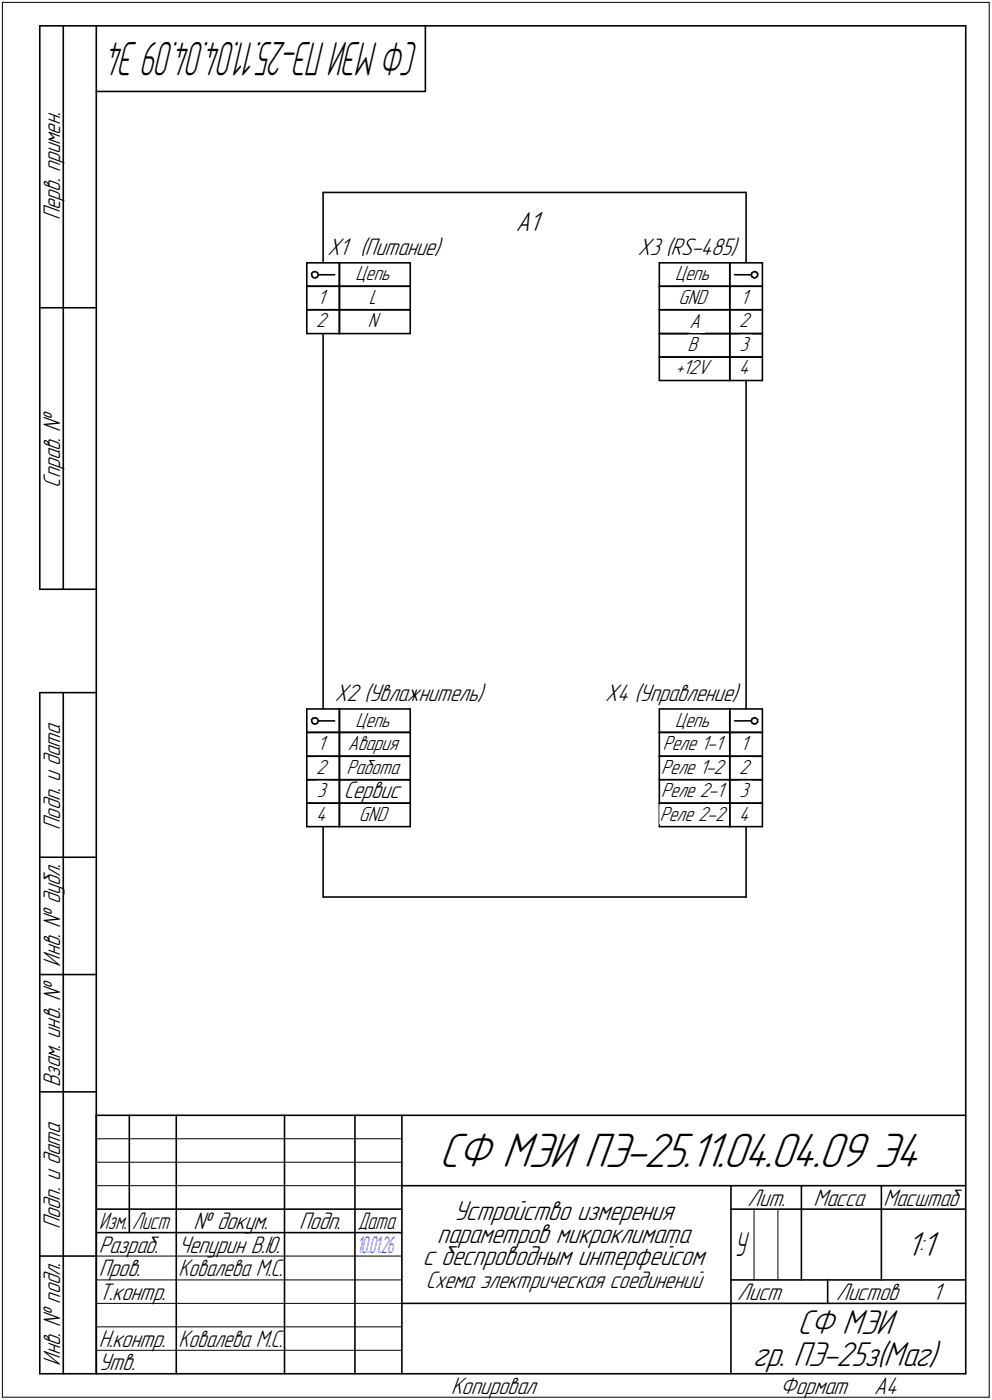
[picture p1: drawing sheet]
<svg xmlns="http://www.w3.org/2000/svg" width="211mm" height="298mm" viewBox="0 0 211 298" stroke-linecap="round" stroke-linejoin="round" font-family="sans-serif">
<g fill="none" stroke="#000" stroke-width=".34">
<path d="M8.5 5.5h12zM8.5 5.5v120zM13.5 5.5v120zM20.5 5.5v287zM20.5 5.5h185zM20.5 19.5h70zM90.5 5.5v14zM205.5 5.5v287zM65.3 56v5zM65.3 56h6.9zM66.3 58.3l.1 .5zM66.4 58.8l.2 .3z"/>
<path d="M66.6 57.9l-.3 .4zM66.6 59.1l.5 .1zM66.6 57.9l.5-.1zM67.1 57.8l.5 .3zM67.1 59.2l.5-.3zM67.6 58.1l.1 .4zM67.7 58.5l-.1 .4zM67.7 58.5h3.5zM68.7 41h90zM68.7 41v15zM72.2 56h15.1zM72.2 56v5z"/>
<path d="M87.3 56v5zM140.3 56v5zM140.3 56h15zM155.3 56v5zM155.3 56h6.9zM156.3 58.5h3.6zM158.7 41v15zM159.9 58.5l.1 .4zM160 58.1l.4-.3zM160 58.9l.4 .3zM160 58.1l-.1 .4zM160.4 57.8l.5 .1z"/>
<path d="M160.4 59.2l.5-.1zM160.9 57.9l.3 .4zM161.2 58.3v.5zM161.2 58.8l-.3 .3zM162.2 56v5zM8.5 65.5h12zM65.3 61h6.9zM65.3 66h6.9zM65.3 61v5zM65.3 71h6.9zM65.3 66v5zM68.7 71v80z"/>
<path d="M72.2 61h15.1zM72.2 66h15.1zM72.2 61v5zM72.2 66v5zM72.2 71h15.1zM87.3 61v5zM87.3 66v5zM140.3 61v5zM140.3 61h15zM140.3 66v5zM140.3 66h15zM140.3 71v5z"/>
<path d="M140.3 71h15zM140.3 76v5zM140.3 76h15zM155.3 61h6.9zM155.3 66h6.9zM155.3 71h6.9zM155.3 76h6.9zM155.3 61v5zM155.3 66v5zM155.3 71v5zM155.3 76v5zM162.2 61v5z"/>
<path d="M162.2 66v5zM162.2 71v5zM162.2 76v5zM140.3 81h15zM155.3 81h6.9zM158.7 81v70zM8.5 125.5h12zM8.5 147.5h12zM8.5 147.5v145zM13.5 147.5v145zM65.3 156v5zM65.3 156h6.9z"/>
<path d="M65.3 151v5zM65.3 151h6.9zM66.3 153.2l.1 .6zM66.4 153.8l.2 .3zM66.6 152.9l-.3 .3zM66.6 154.1l.5 .1zM66.6 152.9l.5-.1zM67.1 152.8l.5 .3zM67.1 154.2l.5-.3zM67.6 153.1l.1 .4zM67.7 153.5l-.1 .4zM67.7 153.5h3.5z"/>
<path d="M72.2 156h15.1zM72.2 151h15.1zM72.2 156v5zM72.2 151v5zM87.3 156v5zM87.3 151v5zM140.3 151v5zM140.3 151h15zM140.3 156v5zM140.3 156h15zM155.3 156h6.9zM155.3 151v5z"/>
<path d="M155.3 151h6.9zM155.3 156v5zM156.3 153.5h3.6zM159.9 153.5l.1 .4zM160 153.1l.4-.3zM160 153.9l.4 .3zM160 153.1l-.1 .4zM160.4 152.8l.5 .1zM160.4 154.2l.5-.1zM160.9 152.9l.3 .3zM161.2 153.2v.6zM161.2 153.8l-.3 .3z"/>
<path d="M162.2 151v5zM162.2 156v5zM65.3 171h6.9zM65.3 166v5zM65.3 176h6.9zM65.3 171v5zM65.3 161h6.9zM65.3 166h6.9zM65.3 161v5zM68.7 176v15zM72.2 166h15.1zM72.2 171h15.1z"/>
<path d="M72.2 161h15.1zM72.2 166v5zM72.2 171v5zM72.2 176h15.1zM72.2 161v5zM87.3 166v5zM87.3 171v5zM87.3 161v5zM140.3 161v5zM140.3 161h15zM140.3 166v5zM140.3 166h15z"/>
<path d="M140.3 171v5zM140.3 171h15zM140.3 176h15zM155.3 161h6.9zM155.3 166h6.9zM155.3 171h6.9zM155.3 176h6.9zM155.3 161v5zM155.3 166v5zM155.3 171v5zM158.7 176v15zM162.2 161v5z"/>
<path d="M162.2 166v5zM162.2 171v5zM8.5 182.5h12zM68.7 191h90zM8.5 207.5h12zM8.5 232.5h12zM20.5 237.5h185zM20.5 237.5v55zM27.5 237.5v25zM37.5 237.5v55zM60.5 237.5v55zM75.5 237.5v55z"/>
<path d="M85.5 237.5v55zM20.5 257.5h65zM85.5 252.5h120zM155.5 252.5v40zM155.5 257.5h15zM170.5 252.5v20zM170.5 257.5h35zM187.5 252.5v20zM8.5 267.5h12zM20.5 262.5h65zM85.5 277.5h70zM155.5 277.5h50z"/>
<path d="M155.5 272.5h50zM176.1 272.5v5zM8.5 292.5h12zM20.5 292.5h185z"/>
</g>
<g fill="#fff" stroke="#fff" stroke-width=".21">
<path d="M109.7 44.7h6zM109.7 44.8h6zM109.7 44.9h6zM109.7 45h6zM109.7 45h6zM109.7 45.1h6zM109.7 45.2h6zM109.7 45.3h6zM109.7 45.4h6zM109.7 45.5h6zM109.7 45.6h6zM109.7 45.6h6zM109.7 45.7h6zM109.7 45.8h6zM109.7 45.9h6zM109.7 46h6zM109.7 46.1h6zM109.7 46.1h6zM109.7 46.2h6zM109.7 46.3h6zM109.7 46.4h6zM109.7 46.5h6zM109.7 46.6h6zM109.7 46.7h6zM109.7 46.7h6zM109.7 46.8h6zM109.7 46.9h6zM109.7 47h6zM109.7 47.1h6zM109.7 47.2h6zM109.7 47.2h6zM109.7 47.3h6zM109.7 47.4h6zM109.7 47.5h6zM109.7 47.6h6zM109.7 47.7h6zM109.7 47.8h6zM109.7 47.8h6zM109.7 47.9h6zM109.7 48h6zM109.7 48.1h6zM109.7 48.2h6zM109.7 48.3h6zM109.7 48.3h6zM109.7 48.4h6zM109.7 48.5h6zM109.7 48.6h6zM109.7 48.7h6zM109.7 48.8h6zM109.7 48.9h6zM109.7 48.9h6zM109.7 49h6zM109.7 49.1h6zM109.7 49.2h6zM109.7 49.3h6zM109.7 49.4h6zM109.7 49.4h6zM109.7 49.5h6zM109.7 49.6h6zM109.7 49.7h6zM109.7 49.8h6zM109.7 49.9h6zM109.7 50h6zM109.7 50h6zM109.7 50.1h6zM109.7 50.2h6zM109.7 50.3h6z"/>
<path d="M69.7 50.5h25zM69.7 50.5h25zM69.7 50.6h25zM69.7 50.7h25zM69.7 50.8h25zM69.7 50.9h25zM69.7 51h25zM69.7 51.1h25zM69.7 51.1h25zM69.7 51.2h25zM69.7 51.3h25zM69.7 51.4h25zM69.7 51.5h25zM69.7 51.6h25zM69.7 51.6h25zM69.7 51.7h25zM69.7 51.8h25zM69.7 51.9h25zM69.7 52h25zM69.7 52.1h25zM69.7 52.2h25zM69.7 52.2h25zM69.7 52.3h25zM69.7 52.4h25zM69.7 52.5h25zM69.7 52.6h25zM69.7 52.7h25zM69.7 52.7h25zM69.7 52.8h25zM69.7 52.9h25zM69.7 53h25zM69.7 53.1h25zM69.7 53.2h25zM69.7 53.3h25zM69.7 53.3h25zM69.7 53.4h25zM69.7 53.5h25zM69.7 53.6h25zM69.7 53.7h25zM69.7 53.8h25zM69.7 53.8h25zM69.7 53.9h25zM69.7 54h25zM69.7 54.1h25zM69.7 54.2h25zM69.7 54.3h25zM69.7 54.4h25zM69.7 54.4h25zM69.7 54.5h25zM69.7 54.6h25zM69.7 54.7h25zM69.7 54.8h25zM69.7 54.9h25zM69.7 54.9h25zM69.7 55h25zM69.7 55.1h25zM69.7 55.2h25zM69.7 55.3h25zM69.7 55.4h25z"/>
<path d="M75.6 56.4h8.3zM75.6 56.5h8.3zM75.6 56.6h8.3zM75.6 56.6h8.3zM75.6 56.7h8.3zM75.6 56.8h8.3zM75.6 56.9h8.3zM75.6 57h8.3zM75.6 57.1h8.3zM75.6 57.2h8.3zM75.6 57.2h8.3zM75.6 57.3h8.3zM75.6 57.4h8.3zM75.6 57.5h8.3zM75.6 57.6h8.3zM75.6 57.7h8.3zM75.6 57.7h8.3zM75.6 57.8h8.3zM75.6 57.9h8.3zM75.6 58h8.3zM75.6 58.1h8.3zM75.6 58.2h8.3zM75.6 58.3h8.3zM75.6 58.3h8.3zM75.6 58.4h8.3zM75.6 58.5h8.3zM75.6 58.6h8.3zM75.6 58.7h8.3zM75.6 58.8h8.3zM75.6 58.8h8.3zM75.6 58.9h8.3zM75.6 59h8.3zM75.6 59.1h8.3zM75.6 59.2h8.3zM75.6 59.3h8.3zM75.6 59.4h8.3zM75.6 59.4h8.3zM75.6 59.5h8.3zM75.6 59.6h8.3zM75.6 59.7h8.3zM75.6 59.8h8.3zM75.6 59.9h8.3zM75.6 59.9h8.3zM75.6 60h8.3zM75.6 60.1h8.3zM75.6 60.2h8.3zM75.6 60.3h8.3zM75.6 60.4h8.3zM75.6 60.5h8.3zM75.6 60.5h8.3z"/>
<path d="M67.2 66.4h3.1zM67.2 66.5h3.1zM67.2 66.5h3.1zM67.2 66.6h3.1zM67.2 66.7h3.1zM67.2 66.8h3.1zM67.2 66.9h3.1zM67.2 67h3.1zM67.2 67.1h3.1zM67.2 67.1h3.1zM67.2 67.2h3.1zM67.2 67.3h3.1zM67.2 67.4h3.1zM67.2 67.5h3.1zM67.2 67.6h3.1zM67.2 67.6h3.1zM67.2 67.7h3.1zM67.2 67.8h3.1zM67.2 67.9h3.1zM67.2 68h3.1zM67.2 68.1h3.1zM67.2 68.2h3.1zM67.2 68.2h3.1zM67.2 68.3h3.1zM67.2 68.4h3.1zM67.2 68.5h3.1zM67.2 68.6h3.1zM67.2 68.7h3.1zM67.2 68.7h3.1zM67.2 68.8h3.1zM67.2 68.9h3.1zM67.2 69h3.1zM67.2 69.1h3.1zM67.2 69.2h3.1zM67.2 69.3h3.1zM67.2 69.3h3.1zM67.2 69.4h3.1zM67.2 69.5h3.1zM67.2 69.6h3.1zM67.2 69.7h3.1zM67.2 69.8h3.1zM67.2 69.8h3.1zM67.2 69.9h3.1zM67.2 70h3.1zM67.2 70.1h3.1zM67.2 70.2h3.1zM67.2 70.3h3.1zM67.2 70.4h3.1zM67.2 70.4h3.1zM67.2 70.5h3.1z"/>
<path d="M67.6 61.4h2.3zM67.6 61.5h2.3zM67.6 61.6h2.3zM67.6 61.6h2.3zM67.6 61.7h2.3zM67.6 61.8h2.3zM67.6 61.9h2.3zM67.6 62h2.3zM67.6 62.1h2.3zM67.6 62.1h2.3zM67.6 62.2h2.3zM67.6 62.3h2.3zM67.6 62.4h2.3zM67.6 62.5h2.3zM67.6 62.6h2.3zM67.6 62.7h2.3zM67.6 62.7h2.3zM67.6 62.8h2.3zM67.6 62.9h2.3zM67.6 63h2.3zM67.6 63.1h2.3zM67.6 63.2h2.3zM67.6 63.2h2.3zM67.6 63.3h2.3zM67.6 63.4h2.3zM67.6 63.5h2.3zM67.6 63.6h2.3zM67.6 63.7h2.3zM67.6 63.8h2.3zM67.6 63.8h2.3zM67.6 63.9h2.3zM67.6 64h2.3zM67.6 64.1h2.3zM67.6 64.2h2.3zM67.6 64.3h2.3zM67.6 64.3h2.3zM67.6 64.4h2.3zM67.6 64.5h2.3zM67.6 64.6h2.3zM67.6 64.7h2.3zM67.6 64.8h2.3zM67.6 64.9h2.3zM67.6 64.9h2.3zM67.6 65h2.3zM67.6 65.1h2.3zM67.6 65.2h2.3zM67.6 65.3h2.3zM67.6 65.4h2.3zM67.6 65.4h2.3zM67.6 65.5h2.3z"/>
<path d="M78.2 66.4h3.1zM78.2 66.5h3.1zM78.2 66.5h3.1zM78.2 66.6h3.1zM78.2 66.7h3.1zM78.2 66.8h3.1zM78.2 66.9h3.1zM78.2 67h3.1zM78.2 67.1h3.1zM78.2 67.1h3.1zM78.2 67.2h3.1zM78.2 67.3h3.1zM78.2 67.4h3.1zM78.2 67.5h3.1zM78.2 67.6h3.1zM78.2 67.6h3.1zM78.2 67.7h3.1zM78.2 67.8h3.1zM78.2 67.9h3.1zM78.2 68h3.1zM78.2 68.1h3.1zM78.2 68.2h3.1zM78.2 68.2h3.1zM78.2 68.3h3.1zM78.2 68.4h3.1zM78.2 68.5h3.1zM78.2 68.6h3.1zM78.2 68.7h3.1zM78.2 68.7h3.1zM78.2 68.8h3.1zM78.2 68.9h3.1zM78.2 69h3.1zM78.2 69.1h3.1zM78.2 69.2h3.1zM78.2 69.3h3.1zM78.2 69.3h3.1zM78.2 69.4h3.1zM78.2 69.5h3.1zM78.2 69.6h3.1zM78.2 69.7h3.1zM78.2 69.8h3.1zM78.2 69.8h3.1zM78.2 69.9h3.1zM78.2 70h3.1zM78.2 70.1h3.1zM78.2 70.2h3.1zM78.2 70.3h3.1zM78.2 70.4h3.1zM78.2 70.4h3.1zM78.2 70.5h3.1z"/>
<path d="M78.5 61.4h2.5zM78.5 61.5h2.5zM78.5 61.6h2.5zM78.5 61.6h2.5zM78.5 61.7h2.5zM78.5 61.8h2.5zM78.5 61.9h2.5zM78.5 62h2.5zM78.5 62.1h2.5zM78.5 62.1h2.5zM78.5 62.2h2.5zM78.5 62.3h2.5zM78.5 62.4h2.5zM78.5 62.5h2.5zM78.5 62.6h2.5zM78.5 62.7h2.5zM78.5 62.7h2.5zM78.5 62.8h2.5zM78.5 62.9h2.5zM78.5 63h2.5zM78.5 63.1h2.5zM78.5 63.2h2.5zM78.5 63.2h2.5zM78.5 63.3h2.5zM78.5 63.4h2.5zM78.5 63.5h2.5zM78.5 63.6h2.5zM78.5 63.7h2.5zM78.5 63.8h2.5zM78.5 63.8h2.5zM78.5 63.9h2.5zM78.5 64h2.5zM78.5 64.1h2.5zM78.5 64.2h2.5zM78.5 64.3h2.5zM78.5 64.3h2.5zM78.5 64.4h2.5zM78.5 64.5h2.5zM78.5 64.6h2.5zM78.5 64.7h2.5zM78.5 64.8h2.5zM78.5 64.9h2.5zM78.5 64.9h2.5zM78.5 65h2.5zM78.5 65.1h2.5zM78.5 65.2h2.5zM78.5 65.3h2.5zM78.5 65.4h2.5zM78.5 65.4h2.5zM78.5 65.5h2.5z"/>
<path d="M67.2 161.4h3.1zM67.2 161.5h3.1zM67.2 161.5h3.1zM67.2 161.6h3.1zM67.2 161.7h3.1zM67.2 161.8h3.1zM67.2 161.9h3.1zM67.2 162h3.1zM67.2 162.1h3.1zM67.2 162.1h3.1zM67.2 162.2h3.1zM67.2 162.3h3.1zM67.2 162.4h3.1zM67.2 162.5h3.1zM67.2 162.6h3.1zM67.2 162.6h3.1zM67.2 162.7h3.1zM67.2 162.8h3.1zM67.2 162.9h3.1zM67.2 163h3.1zM67.2 163.1h3.1zM67.2 163.2h3.1zM67.2 163.2h3.1zM67.2 163.3h3.1zM67.2 163.4h3.1zM67.2 163.5h3.1zM67.2 163.6h3.1zM67.2 163.7h3.1zM67.2 163.7h3.1zM67.2 163.8h3.1zM67.2 163.9h3.1zM67.2 164h3.1zM67.2 164.1h3.1zM67.2 164.2h3.1zM67.2 164.3h3.1zM67.2 164.3h3.1zM67.2 164.4h3.1zM67.2 164.5h3.1zM67.2 164.6h3.1zM67.2 164.7h3.1zM67.2 164.8h3.1zM67.2 164.8h3.1zM67.2 164.9h3.1zM67.2 165h3.1zM67.2 165.1h3.1zM67.2 165.2h3.1zM67.2 165.3h3.1zM67.2 165.4h3.1zM67.2 165.4h3.1zM67.2 165.5h3.1z"/>
<path d="M67.6 156.4h2.3zM67.6 156.5h2.3zM67.6 156.5h2.3zM67.6 156.6h2.3zM67.6 156.7h2.3zM67.6 156.8h2.3zM67.6 156.9h2.3zM67.6 157h2.3zM67.6 157.1h2.3zM67.6 157.1h2.3zM67.6 157.2h2.3zM67.6 157.3h2.3zM67.6 157.4h2.3zM67.6 157.5h2.3zM67.6 157.6h2.3zM67.6 157.6h2.3zM67.6 157.7h2.3zM67.6 157.8h2.3zM67.6 157.9h2.3zM67.6 158h2.3zM67.6 158.1h2.3zM67.6 158.2h2.3zM67.6 158.2h2.3zM67.6 158.3h2.3zM67.6 158.4h2.3zM67.6 158.5h2.3zM67.6 158.6h2.3zM67.6 158.7h2.3zM67.6 158.7h2.3zM67.6 158.8h2.3zM67.6 158.9h2.3zM67.6 159h2.3zM67.6 159.1h2.3zM67.6 159.2h2.3zM67.6 159.3h2.3zM67.6 159.3h2.3zM67.6 159.4h2.3zM67.6 159.5h2.3zM67.6 159.6h2.3zM67.6 159.7h2.3zM67.6 159.8h2.3zM67.6 159.9h2.3zM67.6 159.9h2.3zM67.6 160h2.3zM67.6 160.1h2.3zM67.6 160.2h2.3zM67.6 160.3h2.3zM67.6 160.4h2.3zM67.6 160.4h2.3zM67.6 160.5h2.3z"/>
<path d="M71.3 145.5h32.5zM71.3 145.5h32.5zM71.3 145.6h32.5zM71.3 145.7h32.5zM71.3 145.8h32.5zM71.3 145.9h32.5zM71.3 146h32.5zM71.3 146h32.5zM71.3 146.1h32.5zM71.3 146.2h32.5zM71.3 146.3h32.5zM71.3 146.4h32.5zM71.3 146.5h32.5zM71.3 146.6h32.5zM71.3 146.6h32.5zM71.3 146.7h32.5zM71.3 146.8h32.5zM71.3 146.9h32.5zM71.3 147h32.5zM71.3 147.1h32.5zM71.3 147.2h32.5zM71.3 147.2h32.5zM71.3 147.3h32.5zM71.3 147.4h32.5zM71.3 147.5h32.5zM71.3 147.6h32.5zM71.3 147.7h32.5zM71.3 147.7h32.5zM71.3 147.8h32.5zM71.3 147.9h32.5zM71.3 148h32.5zM71.3 148.1h32.5zM71.3 148.2h32.5zM71.3 148.3h32.5zM71.3 148.3h32.5zM71.3 148.4h32.5zM71.3 148.5h32.5zM71.3 148.6h32.5zM71.3 148.7h32.5zM71.3 148.8h32.5zM71.3 148.8h32.5zM71.3 148.9h32.5zM71.3 149h32.5zM71.3 149.1h32.5zM71.3 149.2h32.5zM71.3 149.3h32.5zM71.3 149.4h32.5zM71.3 149.4h32.5zM71.3 149.5h32.5zM71.3 149.6h32.5zM71.3 149.7h32.5zM71.3 149.8h32.5zM71.3 149.9h32.5zM71.3 149.9h32.5zM71.3 150h32.5zM71.3 150.1h32.5zM71.3 150.2h32.5zM71.3 150.3h32.5zM71.3 150.4h32.5z"/>
<path d="M75.6 151.4h8.3zM75.6 151.5h8.3zM75.6 151.6h8.3zM75.6 151.6h8.3zM75.6 151.7h8.3zM75.6 151.8h8.3zM75.6 151.9h8.3zM75.6 152h8.3zM75.6 152.1h8.3zM75.6 152.1h8.3zM75.6 152.2h8.3zM75.6 152.3h8.3zM75.6 152.4h8.3zM75.6 152.5h8.3zM75.6 152.6h8.3zM75.6 152.7h8.3zM75.6 152.7h8.3zM75.6 152.8h8.3zM75.6 152.9h8.3zM75.6 153h8.3zM75.6 153.1h8.3zM75.6 153.2h8.3zM75.6 153.2h8.3zM75.6 153.3h8.3zM75.6 153.4h8.3zM75.6 153.5h8.3zM75.6 153.6h8.3zM75.6 153.7h8.3zM75.6 153.8h8.3zM75.6 153.8h8.3zM75.6 153.9h8.3zM75.6 154h8.3zM75.6 154.1h8.3zM75.6 154.2h8.3zM75.6 154.3h8.3zM75.6 154.3h8.3zM75.6 154.4h8.3zM75.6 154.5h8.3zM75.6 154.6h8.3zM75.6 154.7h8.3zM75.6 154.8h8.3zM75.6 154.9h8.3zM75.6 154.9h8.3zM75.6 155h8.3zM75.6 155.1h8.3zM75.6 155.2h8.3zM75.6 155.3h8.3zM75.6 155.4h8.3zM75.6 155.4h8.3zM75.6 155.5h8.3z"/>
<path d="M67.4 166.4h2.7zM67.4 166.5h2.7zM67.4 166.5h2.7zM67.4 166.6h2.7zM67.4 166.7h2.7zM67.4 166.8h2.7zM67.4 166.9h2.7zM67.4 167h2.7zM67.4 167h2.7zM67.4 167.1h2.7zM67.4 167.2h2.7zM67.4 167.3h2.7zM67.4 167.4h2.7zM67.4 167.5h2.7zM67.4 167.6h2.7zM67.4 167.6h2.7zM67.4 167.7h2.7zM67.4 167.8h2.7zM67.4 167.9h2.7zM67.4 168h2.7zM67.4 168.1h2.7zM67.4 168.1h2.7zM67.4 168.2h2.7zM67.4 168.3h2.7zM67.4 168.4h2.7zM67.4 168.5h2.7zM67.4 168.6h2.7zM67.4 168.7h2.7zM67.4 168.7h2.7zM67.4 168.8h2.7zM67.4 168.9h2.7zM67.4 169h2.7zM67.4 169.1h2.7zM67.4 169.2h2.7zM67.4 169.2h2.7zM67.4 169.3h2.7zM67.4 169.4h2.7zM67.4 169.5h2.7zM67.4 169.6h2.7zM67.4 169.7h2.7zM67.4 169.8h2.7zM67.4 169.8h2.7zM67.4 169.9h2.7zM67.4 170h2.7zM67.4 170.1h2.7zM67.4 170.2h2.7zM67.4 170.3h2.7zM67.4 170.3h2.7zM67.4 170.4h2.7zM67.4 170.5h2.7z"/>
<path d="M67.2 171.4h3.1zM67.2 171.4h3.1zM67.2 171.5h3.1zM67.2 171.6h3.1zM67.2 171.7h3.1zM67.2 171.8h3.1zM67.2 171.9h3.1zM67.2 172h3.1zM67.2 172h3.1zM67.2 172.1h3.1zM67.2 172.2h3.1zM67.2 172.3h3.1zM67.2 172.4h3.1zM67.2 172.5h3.1zM67.2 172.6h3.1zM67.2 172.6h3.1zM67.2 172.7h3.1zM67.2 172.8h3.1zM67.2 172.9h3.1zM67.2 173h3.1zM67.2 173.1h3.1zM67.2 173.1h3.1zM67.2 173.2h3.1zM67.2 173.3h3.1zM67.2 173.4h3.1zM67.2 173.5h3.1zM67.2 173.6h3.1zM67.2 173.7h3.1zM67.2 173.7h3.1zM67.2 173.8h3.1zM67.2 173.9h3.1zM67.2 174h3.1zM67.2 174.1h3.1zM67.2 174.2h3.1zM67.2 174.2h3.1zM67.2 174.3h3.1zM67.2 174.4h3.1zM67.2 174.5h3.1zM67.2 174.6h3.1zM67.2 174.7h3.1zM67.2 174.8h3.1zM67.2 174.8h3.1zM67.2 174.9h3.1zM67.2 175h3.1zM67.2 175.1h3.1zM67.2 175.2h3.1zM67.2 175.3h3.1zM67.2 175.3h3.1zM67.2 175.4h3.1zM67.2 175.5h3.1z"/>
<path d="M143.7 56.4h8.2zM143.7 56.5h8.2zM143.7 56.6h8.2zM143.7 56.6h8.2zM143.7 56.7h8.2zM143.7 56.8h8.2zM143.7 56.9h8.2zM143.7 57h8.2zM143.7 57.1h8.2zM143.7 57.2h8.2zM143.7 57.2h8.2zM143.7 57.3h8.2zM143.7 57.4h8.2zM143.7 57.5h8.2zM143.7 57.6h8.2zM143.7 57.7h8.2zM143.7 57.7h8.2zM143.7 57.8h8.2zM143.7 57.9h8.2zM143.7 58h8.2zM143.7 58.1h8.2zM143.7 58.2h8.2zM143.7 58.3h8.2zM143.7 58.3h8.2zM143.7 58.4h8.2zM143.7 58.5h8.2zM143.7 58.6h8.2zM143.7 58.7h8.2zM143.7 58.8h8.2zM143.7 58.8h8.2zM143.7 58.9h8.2zM143.7 59h8.2zM143.7 59.1h8.2zM143.7 59.2h8.2zM143.7 59.3h8.2zM143.7 59.4h8.2zM143.7 59.4h8.2zM143.7 59.5h8.2zM143.7 59.6h8.2zM143.7 59.7h8.2zM143.7 59.8h8.2zM143.7 59.9h8.2zM143.7 59.9h8.2zM143.7 60h8.2zM143.7 60.1h8.2zM143.7 60.2h8.2zM143.7 60.3h8.2zM143.7 60.4h8.2zM143.7 60.5h8.2zM143.7 60.5h8.2z"/>
<path d="M135.7 50.5h22zM135.7 50.5h22zM135.7 50.6h22zM135.7 50.7h22zM135.7 50.8h22zM135.7 50.9h22zM135.7 51h22zM135.7 51.1h22zM135.7 51.1h22zM135.7 51.2h22zM135.7 51.3h22zM135.7 51.4h22zM135.7 51.5h22zM135.7 51.6h22zM135.7 51.6h22zM135.7 51.7h22zM135.7 51.8h22zM135.7 51.9h22zM135.7 52h22zM135.7 52.1h22zM135.7 52.2h22zM135.7 52.2h22zM135.7 52.3h22zM135.7 52.4h22zM135.7 52.5h22zM135.7 52.6h22zM135.7 52.7h22zM135.7 52.7h22zM135.7 52.8h22zM135.7 52.9h22zM135.7 53h22zM135.7 53.1h22zM135.7 53.2h22zM135.7 53.3h22zM135.7 53.3h22zM135.7 53.4h22zM135.7 53.5h22zM135.7 53.6h22zM135.7 53.7h22zM135.7 53.8h22zM135.7 53.8h22zM135.7 53.9h22zM135.7 54h22zM135.7 54.1h22zM135.7 54.2h22zM135.7 54.3h22zM135.7 54.4h22zM135.7 54.4h22zM135.7 54.5h22zM135.7 54.6h22zM135.7 54.7h22zM135.7 54.8h22zM135.7 54.9h22zM135.7 54.9h22zM135.7 55h22zM135.7 55.1h22zM135.7 55.2h22zM135.7 55.3h22zM135.7 55.4h22z"/>
<path d="M157.2 66.4h3.1zM157.2 66.5h3.1zM157.2 66.5h3.1zM157.2 66.6h3.1zM157.2 66.7h3.1zM157.2 66.8h3.1zM157.2 66.9h3.1zM157.2 67h3.1zM157.2 67.1h3.1zM157.2 67.1h3.1zM157.2 67.2h3.1zM157.2 67.3h3.1zM157.2 67.4h3.1zM157.2 67.5h3.1zM157.2 67.6h3.1zM157.2 67.6h3.1zM157.2 67.7h3.1zM157.2 67.8h3.1zM157.2 67.9h3.1zM157.2 68h3.1zM157.2 68.1h3.1zM157.2 68.2h3.1zM157.2 68.2h3.1zM157.2 68.3h3.1zM157.2 68.4h3.1zM157.2 68.5h3.1zM157.2 68.6h3.1zM157.2 68.7h3.1zM157.2 68.7h3.1zM157.2 68.8h3.1zM157.2 68.9h3.1zM157.2 69h3.1zM157.2 69.1h3.1zM157.2 69.2h3.1zM157.2 69.3h3.1zM157.2 69.3h3.1zM157.2 69.4h3.1zM157.2 69.5h3.1zM157.2 69.6h3.1zM157.2 69.7h3.1zM157.2 69.8h3.1zM157.2 69.8h3.1zM157.2 69.9h3.1zM157.2 70h3.1zM157.2 70.1h3.1zM157.2 70.2h3.1zM157.2 70.3h3.1zM157.2 70.4h3.1zM157.2 70.4h3.1zM157.2 70.5h3.1z"/>
<path d="M157.6 61.4h2.3zM157.6 61.5h2.3zM157.6 61.6h2.3zM157.6 61.6h2.3zM157.6 61.7h2.3zM157.6 61.8h2.3zM157.6 61.9h2.3zM157.6 62h2.3zM157.6 62.1h2.3zM157.6 62.1h2.3zM157.6 62.2h2.3zM157.6 62.3h2.3zM157.6 62.4h2.3zM157.6 62.5h2.3zM157.6 62.6h2.3zM157.6 62.7h2.3zM157.6 62.7h2.3zM157.6 62.8h2.3zM157.6 62.9h2.3zM157.6 63h2.3zM157.6 63.1h2.3zM157.6 63.2h2.3zM157.6 63.2h2.3zM157.6 63.3h2.3zM157.6 63.4h2.3zM157.6 63.5h2.3zM157.6 63.6h2.3zM157.6 63.7h2.3zM157.6 63.8h2.3zM157.6 63.8h2.3zM157.6 63.9h2.3zM157.6 64h2.3zM157.6 64.1h2.3zM157.6 64.2h2.3zM157.6 64.3h2.3zM157.6 64.3h2.3zM157.6 64.4h2.3zM157.6 64.5h2.3zM157.6 64.6h2.3zM157.6 64.7h2.3zM157.6 64.8h2.3zM157.6 64.9h2.3zM157.6 64.9h2.3zM157.6 65h2.3zM157.6 65.1h2.3zM157.6 65.2h2.3zM157.6 65.3h2.3zM157.6 65.4h2.3zM157.6 65.4h2.3zM157.6 65.5h2.3z"/>
<path d="M157.4 71.4h2.7zM157.4 71.5h2.7zM157.4 71.5h2.7zM157.4 71.6h2.7zM157.4 71.7h2.7zM157.4 71.8h2.7zM157.4 71.9h2.7zM157.4 72h2.7zM157.4 72.1h2.7zM157.4 72.1h2.7zM157.4 72.2h2.7zM157.4 72.3h2.7zM157.4 72.4h2.7zM157.4 72.5h2.7zM157.4 72.6h2.7zM157.4 72.6h2.7zM157.4 72.7h2.7zM157.4 72.8h2.7zM157.4 72.9h2.7zM157.4 73h2.7zM157.4 73.1h2.7zM157.4 73.2h2.7zM157.4 73.2h2.7zM157.4 73.3h2.7zM157.4 73.4h2.7zM157.4 73.5h2.7zM157.4 73.6h2.7zM157.4 73.7h2.7zM157.4 73.7h2.7zM157.4 73.8h2.7zM157.4 73.9h2.7zM157.4 74h2.7zM157.4 74.1h2.7zM157.4 74.2h2.7zM157.4 74.3h2.7zM157.4 74.3h2.7zM157.4 74.4h2.7zM157.4 74.5h2.7zM157.4 74.6h2.7zM157.4 74.7h2.7zM157.4 74.8h2.7zM157.4 74.8h2.7zM157.4 74.9h2.7zM157.4 75h2.7zM157.4 75.1h2.7zM157.4 75.2h2.7zM157.4 75.3h2.7zM157.4 75.4h2.7zM157.4 75.4h2.7zM157.4 75.5h2.7z"/>
<path d="M157.2 76.4h3.1zM157.2 76.5h3.1zM157.2 76.5h3.1zM157.2 76.6h3.1zM157.2 76.7h3.1zM157.2 76.8h3.1zM157.2 76.9h3.1zM157.2 77h3.1zM157.2 77h3.1zM157.2 77.1h3.1zM157.2 77.2h3.1zM157.2 77.3h3.1zM157.2 77.4h3.1zM157.2 77.5h3.1zM157.2 77.6h3.1zM157.2 77.6h3.1zM157.2 77.7h3.1zM157.2 77.8h3.1zM157.2 77.9h3.1zM157.2 78h3.1zM157.2 78.1h3.1zM157.2 78.1h3.1zM157.2 78.2h3.1zM157.2 78.3h3.1zM157.2 78.4h3.1zM157.2 78.5h3.1zM157.2 78.6h3.1zM157.2 78.7h3.1zM157.2 78.7h3.1zM157.2 78.8h3.1zM157.2 78.9h3.1zM157.2 79h3.1zM157.2 79.1h3.1zM157.2 79.2h3.1zM157.2 79.2h3.1zM157.2 79.3h3.1zM157.2 79.4h3.1zM157.2 79.5h3.1zM157.2 79.6h3.1zM157.2 79.7h3.1zM157.2 79.8h3.1zM157.2 79.8h3.1zM157.2 79.9h3.1zM157.2 80h3.1zM157.2 80.1h3.1zM157.2 80.2h3.1zM157.2 80.3h3.1zM157.2 80.3h3.1zM157.2 80.4h3.1zM157.2 80.5h3.1z"/>
<path d="M143.7 151.4h8.2zM143.7 151.5h8.2zM143.7 151.6h8.2zM143.7 151.6h8.2zM143.7 151.7h8.2zM143.7 151.8h8.2zM143.7 151.9h8.2zM143.7 152h8.2zM143.7 152.1h8.2zM143.7 152.1h8.2zM143.7 152.2h8.2zM143.7 152.3h8.2zM143.7 152.4h8.2zM143.7 152.5h8.2zM143.7 152.6h8.2zM143.7 152.7h8.2zM143.7 152.7h8.2zM143.7 152.8h8.2zM143.7 152.9h8.2zM143.7 153h8.2zM143.7 153.1h8.2zM143.7 153.2h8.2zM143.7 153.2h8.2zM143.7 153.3h8.2zM143.7 153.4h8.2zM143.7 153.5h8.2zM143.7 153.6h8.2zM143.7 153.7h8.2zM143.7 153.8h8.2zM143.7 153.8h8.2zM143.7 153.9h8.2zM143.7 154h8.2zM143.7 154.1h8.2zM143.7 154.2h8.2zM143.7 154.3h8.2zM143.7 154.3h8.2zM143.7 154.4h8.2zM143.7 154.5h8.2zM143.7 154.6h8.2zM143.7 154.7h8.2zM143.7 154.8h8.2zM143.7 154.9h8.2zM143.7 154.9h8.2zM143.7 155h8.2zM143.7 155.1h8.2zM143.7 155.2h8.2zM143.7 155.3h8.2zM143.7 155.4h8.2zM143.7 155.4h8.2zM143.7 155.5h8.2z"/>
<path d="M128.8 145.5h29.3zM128.8 145.5h29.3zM128.8 145.6h29.3zM128.8 145.7h29.3zM128.8 145.8h29.3zM128.8 145.9h29.3zM128.8 146h29.3zM128.8 146h29.3zM128.8 146.1h29.3zM128.8 146.2h29.3zM128.8 146.3h29.3zM128.8 146.4h29.3zM128.8 146.5h29.3zM128.8 146.6h29.3zM128.8 146.6h29.3zM128.8 146.7h29.3zM128.8 146.8h29.3zM128.8 146.9h29.3zM128.8 147h29.3zM128.8 147.1h29.3zM128.8 147.2h29.3zM128.8 147.2h29.3zM128.8 147.3h29.3zM128.8 147.4h29.3zM128.8 147.5h29.3zM128.8 147.6h29.3zM128.8 147.7h29.3zM128.8 147.7h29.3zM128.8 147.8h29.3zM128.8 147.9h29.3zM128.8 148h29.3zM128.8 148.1h29.3zM128.8 148.2h29.3zM128.8 148.3h29.3zM128.8 148.3h29.3zM128.8 148.4h29.3zM128.8 148.5h29.3zM128.8 148.6h29.3zM128.8 148.7h29.3zM128.8 148.8h29.3zM128.8 148.8h29.3zM128.8 148.9h29.3zM128.8 149h29.3zM128.8 149.1h29.3zM128.8 149.2h29.3zM128.8 149.3h29.3zM128.8 149.4h29.3zM128.8 149.4h29.3zM128.8 149.5h29.3zM128.8 149.6h29.3zM128.8 149.7h29.3zM128.8 149.8h29.3zM128.8 149.9h29.3zM128.8 149.9h29.3zM128.8 150h29.3zM128.8 150.1h29.3zM128.8 150.2h29.3zM128.8 150.3h29.3zM128.8 150.4h29.3z"/>
<path d="M157.2 161.4h3.1zM157.2 161.5h3.1zM157.2 161.5h3.1zM157.2 161.6h3.1zM157.2 161.7h3.1zM157.2 161.8h3.1zM157.2 161.9h3.1zM157.2 162h3.1zM157.2 162.1h3.1zM157.2 162.1h3.1zM157.2 162.2h3.1zM157.2 162.3h3.1zM157.2 162.4h3.1zM157.2 162.5h3.1zM157.2 162.6h3.1zM157.2 162.6h3.1zM157.2 162.7h3.1zM157.2 162.8h3.1zM157.2 162.9h3.1zM157.2 163h3.1zM157.2 163.1h3.1zM157.2 163.2h3.1zM157.2 163.2h3.1zM157.2 163.3h3.1zM157.2 163.4h3.1zM157.2 163.5h3.1zM157.2 163.6h3.1zM157.2 163.7h3.1zM157.2 163.7h3.1zM157.2 163.8h3.1zM157.2 163.9h3.1zM157.2 164h3.1zM157.2 164.1h3.1zM157.2 164.2h3.1zM157.2 164.3h3.1zM157.2 164.3h3.1zM157.2 164.4h3.1zM157.2 164.5h3.1zM157.2 164.6h3.1zM157.2 164.7h3.1zM157.2 164.8h3.1zM157.2 164.8h3.1zM157.2 164.9h3.1zM157.2 165h3.1zM157.2 165.1h3.1zM157.2 165.2h3.1zM157.2 165.3h3.1zM157.2 165.4h3.1zM157.2 165.4h3.1zM157.2 165.5h3.1z"/>
<path d="M157.6 156.4h2.3zM157.6 156.5h2.3zM157.6 156.5h2.3zM157.6 156.6h2.3zM157.6 156.7h2.3zM157.6 156.8h2.3zM157.6 156.9h2.3zM157.6 157h2.3zM157.6 157.1h2.3zM157.6 157.1h2.3zM157.6 157.2h2.3zM157.6 157.3h2.3zM157.6 157.4h2.3zM157.6 157.5h2.3zM157.6 157.6h2.3zM157.6 157.6h2.3zM157.6 157.7h2.3zM157.6 157.8h2.3zM157.6 157.9h2.3zM157.6 158h2.3zM157.6 158.1h2.3zM157.6 158.2h2.3zM157.6 158.2h2.3zM157.6 158.3h2.3zM157.6 158.4h2.3zM157.6 158.5h2.3zM157.6 158.6h2.3zM157.6 158.7h2.3zM157.6 158.7h2.3zM157.6 158.8h2.3zM157.6 158.9h2.3zM157.6 159h2.3zM157.6 159.1h2.3zM157.6 159.2h2.3zM157.6 159.3h2.3zM157.6 159.3h2.3zM157.6 159.4h2.3zM157.6 159.5h2.3zM157.6 159.6h2.3zM157.6 159.7h2.3zM157.6 159.8h2.3zM157.6 159.9h2.3zM157.6 159.9h2.3zM157.6 160h2.3zM157.6 160.1h2.3zM157.6 160.2h2.3zM157.6 160.3h2.3zM157.6 160.4h2.3zM157.6 160.4h2.3zM157.6 160.5h2.3z"/>
<path d="M157.4 166.4h2.7zM157.4 166.5h2.7zM157.4 166.5h2.7zM157.4 166.6h2.7zM157.4 166.7h2.7zM157.4 166.8h2.7zM157.4 166.9h2.7zM157.4 167h2.7zM157.4 167h2.7zM157.4 167.1h2.7zM157.4 167.2h2.7zM157.4 167.3h2.7zM157.4 167.4h2.7zM157.4 167.5h2.7zM157.4 167.6h2.7zM157.4 167.6h2.7zM157.4 167.7h2.7zM157.4 167.8h2.7zM157.4 167.9h2.7zM157.4 168h2.7zM157.4 168.1h2.7zM157.4 168.1h2.7zM157.4 168.2h2.7zM157.4 168.3h2.7zM157.4 168.4h2.7zM157.4 168.5h2.7zM157.4 168.6h2.7zM157.4 168.7h2.7zM157.4 168.7h2.7zM157.4 168.8h2.7zM157.4 168.9h2.7zM157.4 169h2.7zM157.4 169.1h2.7zM157.4 169.2h2.7zM157.4 169.2h2.7zM157.4 169.3h2.7zM157.4 169.4h2.7zM157.4 169.5h2.7zM157.4 169.6h2.7zM157.4 169.7h2.7zM157.4 169.8h2.7zM157.4 169.8h2.7zM157.4 169.9h2.7zM157.4 170h2.7zM157.4 170.1h2.7zM157.4 170.2h2.7zM157.4 170.3h2.7zM157.4 170.3h2.7zM157.4 170.4h2.7zM157.4 170.5h2.7z"/>
<path d="M157.2 171.4h3.1zM157.2 171.4h3.1zM157.2 171.5h3.1zM157.2 171.6h3.1zM157.2 171.7h3.1zM157.2 171.8h3.1zM157.2 171.9h3.1zM157.2 172h3.1zM157.2 172h3.1zM157.2 172.1h3.1zM157.2 172.2h3.1zM157.2 172.3h3.1zM157.2 172.4h3.1zM157.2 172.5h3.1zM157.2 172.6h3.1zM157.2 172.6h3.1zM157.2 172.7h3.1zM157.2 172.8h3.1zM157.2 172.9h3.1zM157.2 173h3.1zM157.2 173.1h3.1zM157.2 173.1h3.1zM157.2 173.2h3.1zM157.2 173.3h3.1zM157.2 173.4h3.1zM157.2 173.5h3.1zM157.2 173.6h3.1zM157.2 173.7h3.1zM157.2 173.7h3.1zM157.2 173.8h3.1zM157.2 173.9h3.1zM157.2 174h3.1zM157.2 174.1h3.1zM157.2 174.2h3.1zM157.2 174.2h3.1zM157.2 174.3h3.1zM157.2 174.4h3.1zM157.2 174.5h3.1zM157.2 174.6h3.1zM157.2 174.7h3.1zM157.2 174.8h3.1zM157.2 174.8h3.1zM157.2 174.9h3.1zM157.2 175h3.1zM157.2 175.1h3.1zM157.2 175.2h3.1zM157.2 175.3h3.1zM157.2 175.3h3.1zM157.2 175.4h3.1zM157.2 175.5h3.1z"/>
<path d="M146.7 66.5h3.2zM146.7 66.6h3.2zM146.7 66.7h3.2zM146.7 66.8h3.2zM146.7 66.9h3.2zM146.7 67h3.2zM146.7 67.1h3.2zM146.7 67.1h3.2zM146.7 67.2h3.2zM146.7 67.3h3.2zM146.7 67.4h3.2zM146.7 67.5h3.2zM146.7 67.6h3.2zM146.7 67.6h3.2zM146.7 67.7h3.2zM146.7 67.8h3.2zM146.7 67.9h3.2zM146.7 68h3.2zM146.7 68.1h3.2zM146.7 68.2h3.2zM146.7 68.2h3.2zM146.7 68.3h3.2zM146.7 68.4h3.2zM146.7 68.5h3.2zM146.7 68.6h3.2zM146.7 68.7h3.2zM146.7 68.7h3.2zM146.7 68.8h3.2zM146.7 68.9h3.2zM146.7 69h3.2zM146.7 69.1h3.2zM146.7 69.2h3.2zM146.7 69.3h3.2zM146.7 69.3h3.2zM146.7 69.4h3.2zM146.7 69.5h3.2zM146.7 69.6h3.2zM146.7 69.7h3.2zM146.7 69.8h3.2zM146.7 69.9h3.2zM146.7 69.9h3.2zM146.7 70h3.2zM146.7 70.1h3.2zM146.7 70.2h3.2zM146.7 70.3h3.2zM146.7 70.4h3.2zM146.7 70.4h3.2zM146.7 70.5h3.2zM146.7 70.6h3.2zM146.7 70.7h3.2zM146.7 70.8h3.2z"/>
<path d="M146.3 71.4h3zM146.3 71.5h3zM146.3 71.5h3zM146.3 71.6h3zM146.3 71.7h3zM146.3 71.8h3zM146.3 71.9h3zM146.3 72h3zM146.3 72.1h3zM146.3 72.1h3zM146.3 72.2h3zM146.3 72.3h3zM146.3 72.4h3zM146.3 72.5h3zM146.3 72.6h3zM146.3 72.6h3zM146.3 72.7h3zM146.3 72.8h3zM146.3 72.9h3zM146.3 73h3zM146.3 73.1h3zM146.3 73.2h3zM146.3 73.2h3zM146.3 73.3h3zM146.3 73.4h3zM146.3 73.5h3zM146.3 73.6h3zM146.3 73.7h3zM146.3 73.7h3zM146.3 73.8h3zM146.3 73.9h3zM146.3 74h3zM146.3 74.1h3zM146.3 74.2h3zM146.3 74.3h3zM146.3 74.3h3zM146.3 74.4h3zM146.3 74.5h3zM146.3 74.6h3zM146.3 74.7h3zM146.3 74.8h3zM146.3 74.8h3zM146.3 74.9h3zM146.3 75h3zM146.3 75.1h3zM146.3 75.2h3zM146.3 75.3h3zM146.3 75.4h3zM146.3 75.4h3zM146.3 75.5h3z"/>
<path d="M144.4 61.4h6.7zM144.4 61.5h6.7zM144.4 61.6h6.7zM144.4 61.6h6.7zM144.4 61.7h6.7zM144.4 61.8h6.7zM144.4 61.9h6.7zM144.4 62h6.7zM144.4 62.1h6.7zM144.4 62.1h6.7zM144.4 62.2h6.7zM144.4 62.3h6.7zM144.4 62.4h6.7zM144.4 62.5h6.7zM144.4 62.6h6.7zM144.4 62.7h6.7zM144.4 62.7h6.7zM144.4 62.8h6.7zM144.4 62.9h6.7zM144.4 63h6.7zM144.4 63.1h6.7zM144.4 63.2h6.7zM144.4 63.2h6.7zM144.4 63.3h6.7zM144.4 63.4h6.7zM144.4 63.5h6.7zM144.4 63.6h6.7zM144.4 63.7h6.7zM144.4 63.8h6.7zM144.4 63.8h6.7zM144.4 63.9h6.7zM144.4 64h6.7zM144.4 64.1h6.7zM144.4 64.2h6.7zM144.4 64.3h6.7zM144.4 64.3h6.7zM144.4 64.4h6.7zM144.4 64.5h6.7zM144.4 64.6h6.7zM144.4 64.7h6.7zM144.4 64.8h6.7zM144.4 64.9h6.7zM144.4 64.9h6.7zM144.4 65h6.7zM144.4 65.1h6.7zM144.4 65.2h6.7zM144.4 65.3h6.7zM144.4 65.4h6.7zM144.4 65.4h6.7zM144.4 65.5h6.7z"/>
<path d="M143.8 76.4h7.9zM143.8 76.5h7.9zM143.8 76.5h7.9zM143.8 76.6h7.9zM143.8 76.7h7.9zM143.8 76.8h7.9zM143.8 76.9h7.9zM143.8 77h7.9zM143.8 77h7.9zM143.8 77.1h7.9zM143.8 77.2h7.9zM143.8 77.3h7.9zM143.8 77.4h7.9zM143.8 77.5h7.9zM143.8 77.6h7.9zM143.8 77.6h7.9zM143.8 77.7h7.9zM143.8 77.8h7.9zM143.8 77.9h7.9zM143.8 78h7.9zM143.8 78.1h7.9zM143.8 78.1h7.9zM143.8 78.2h7.9zM143.8 78.3h7.9zM143.8 78.4h7.9zM143.8 78.5h7.9zM143.8 78.6h7.9zM143.8 78.7h7.9zM143.8 78.7h7.9zM143.8 78.8h7.9zM143.8 78.9h7.9zM143.8 79h7.9zM143.8 79.1h7.9zM143.8 79.2h7.9zM143.8 79.2h7.9zM143.8 79.3h7.9zM143.8 79.4h7.9zM143.8 79.5h7.9zM143.8 79.6h7.9zM143.8 79.7h7.9zM143.8 79.8h7.9zM143.8 79.8h7.9zM143.8 79.9h7.9zM143.8 80h7.9zM143.8 80.1h7.9zM143.8 80.2h7.9zM143.8 80.3h7.9zM143.8 80.3h7.9zM143.8 80.4h7.9zM143.8 80.5h7.9z"/>
<path d="M76.4 171.4h6.7zM76.4 171.4h6.7zM76.4 171.5h6.7zM76.4 171.6h6.7zM76.4 171.7h6.7zM76.4 171.8h6.7zM76.4 171.9h6.7zM76.4 172h6.7zM76.4 172h6.7zM76.4 172.1h6.7zM76.4 172.2h6.7zM76.4 172.3h6.7zM76.4 172.4h6.7zM76.4 172.5h6.7zM76.4 172.6h6.7zM76.4 172.6h6.7zM76.4 172.7h6.7zM76.4 172.8h6.7zM76.4 172.9h6.7zM76.4 173h6.7zM76.4 173.1h6.7zM76.4 173.1h6.7zM76.4 173.2h6.7zM76.4 173.3h6.7zM76.4 173.4h6.7zM76.4 173.5h6.7zM76.4 173.6h6.7zM76.4 173.7h6.7zM76.4 173.7h6.7zM76.4 173.8h6.7zM76.4 173.9h6.7zM76.4 174h6.7zM76.4 174.1h6.7zM76.4 174.2h6.7zM76.4 174.2h6.7zM76.4 174.3h6.7zM76.4 174.4h6.7zM76.4 174.5h6.7zM76.4 174.6h6.7zM76.4 174.7h6.7zM76.4 174.8h6.7zM76.4 174.8h6.7zM76.4 174.9h6.7zM76.4 175h6.7zM76.4 175.1h6.7zM76.4 175.2h6.7zM76.4 175.3h6.7zM76.4 175.3h6.7zM76.4 175.4h6.7zM76.4 175.5h6.7z"/>
<path d="M74 156.4h11.5zM74 156.5h11.5zM74 156.5h11.5zM74 156.6h11.5zM74 156.7h11.5zM74 156.8h11.5zM74 156.9h11.5zM74 157h11.5zM74 157.1h11.5zM74 157.1h11.5zM74 157.2h11.5zM74 157.3h11.5zM74 157.4h11.5zM74 157.5h11.5zM74 157.6h11.5zM74 157.6h11.5zM74 157.7h11.5zM74 157.8h11.5zM74 157.9h11.5zM74 158h11.5zM74 158.1h11.5zM74 158.2h11.5zM74 158.2h11.5zM74 158.3h11.5zM74 158.4h11.5zM74 158.5h11.5zM74 158.6h11.5zM74 158.7h11.5zM74 158.7h11.5zM74 158.8h11.5zM74 158.9h11.5zM74 159h11.5zM74 159.1h11.5zM74 159.2h11.5zM74 159.3h11.5zM74 159.3h11.5zM74 159.4h11.5zM74 159.5h11.5zM74 159.6h11.5zM74 159.7h11.5zM74 159.8h11.5zM74 159.9h11.5zM74 159.9h11.5zM74 160h11.5zM74 160.1h11.5zM74 160.2h11.5zM74 160.3h11.5zM74 160.4h11.5zM74 160.4h11.5zM74 160.5h11.5z"/>
<path d="M141.1 156.4h13.4zM141.1 156.5h13.4zM141.1 156.5h13.4zM141.1 156.6h13.4zM141.1 156.7h13.4zM141.1 156.8h13.4zM141.1 156.9h13.4zM141.1 157h13.4zM141.1 157.1h13.4zM141.1 157.1h13.4zM141.1 157.2h13.4zM141.1 157.3h13.4zM141.1 157.4h13.4zM141.1 157.5h13.4zM141.1 157.6h13.4zM141.1 157.6h13.4zM141.1 157.7h13.4zM141.1 157.8h13.4zM141.1 157.9h13.4zM141.1 158h13.4zM141.1 158.1h13.4zM141.1 158.2h13.4zM141.1 158.2h13.4zM141.1 158.3h13.4zM141.1 158.4h13.4zM141.1 158.5h13.4zM141.1 158.6h13.4zM141.1 158.7h13.4zM141.1 158.7h13.4zM141.1 158.8h13.4zM141.1 158.9h13.4zM141.1 159h13.4zM141.1 159.1h13.4zM141.1 159.2h13.4zM141.1 159.3h13.4zM141.1 159.3h13.4zM141.1 159.4h13.4zM141.1 159.5h13.4zM141.1 159.6h13.4zM141.1 159.7h13.4zM141.1 159.8h13.4zM141.1 159.9h13.4zM141.1 159.9h13.4zM141.1 160h13.4zM141.1 160.1h13.4zM141.1 160.2h13.4zM141.1 160.3h13.4zM141.1 160.4h13.4zM141.1 160.4h13.4zM141.1 160.5h13.4z"/>
<path d="M140.7 161.4h14.2zM140.7 161.5h14.2zM140.7 161.5h14.2zM140.7 161.6h14.2zM140.7 161.7h14.2zM140.7 161.8h14.2zM140.7 161.9h14.2zM140.7 162h14.2zM140.7 162.1h14.2zM140.7 162.1h14.2zM140.7 162.2h14.2zM140.7 162.3h14.2zM140.7 162.4h14.2zM140.7 162.5h14.2zM140.7 162.6h14.2zM140.7 162.6h14.2zM140.7 162.7h14.2zM140.7 162.8h14.2zM140.7 162.9h14.2zM140.7 163h14.2zM140.7 163.1h14.2zM140.7 163.2h14.2zM140.7 163.2h14.2zM140.7 163.3h14.2zM140.7 163.4h14.2zM140.7 163.5h14.2zM140.7 163.6h14.2zM140.7 163.7h14.2zM140.7 163.7h14.2zM140.7 163.8h14.2zM140.7 163.9h14.2zM140.7 164h14.2zM140.7 164.1h14.2zM140.7 164.2h14.2zM140.7 164.3h14.2zM140.7 164.3h14.2zM140.7 164.4h14.2zM140.7 164.5h14.2zM140.7 164.6h14.2zM140.7 164.7h14.2zM140.7 164.8h14.2zM140.7 164.8h14.2zM140.7 164.9h14.2zM140.7 165h14.2zM140.7 165.1h14.2zM140.7 165.2h14.2zM140.7 165.3h14.2zM140.7 165.4h14.2zM140.7 165.4h14.2zM140.7 165.5h14.2z"/>
<path d="M140.7 166.4h14.2zM140.7 166.5h14.2zM140.7 166.5h14.2zM140.7 166.6h14.2zM140.7 166.7h14.2zM140.7 166.8h14.2zM140.7 166.9h14.2zM140.7 167h14.2zM140.7 167h14.2zM140.7 167.1h14.2zM140.7 167.2h14.2zM140.7 167.3h14.2zM140.7 167.4h14.2zM140.7 167.5h14.2zM140.7 167.6h14.2zM140.7 167.6h14.2zM140.7 167.7h14.2zM140.7 167.8h14.2zM140.7 167.9h14.2zM140.7 168h14.2zM140.7 168.1h14.2zM140.7 168.1h14.2zM140.7 168.2h14.2zM140.7 168.3h14.2zM140.7 168.4h14.2zM140.7 168.5h14.2zM140.7 168.6h14.2zM140.7 168.7h14.2zM140.7 168.7h14.2zM140.7 168.8h14.2zM140.7 168.9h14.2zM140.7 169h14.2zM140.7 169.1h14.2zM140.7 169.2h14.2zM140.7 169.2h14.2zM140.7 169.3h14.2zM140.7 169.4h14.2zM140.7 169.5h14.2zM140.7 169.6h14.2zM140.7 169.7h14.2zM140.7 169.8h14.2zM140.7 169.8h14.2zM140.7 169.9h14.2zM140.7 170h14.2zM140.7 170.1h14.2zM140.7 170.2h14.2zM140.7 170.3h14.2zM140.7 170.3h14.2zM140.7 170.4h14.2zM140.7 170.5h14.2z"/>
<path d="M140.4 171.4h14.7zM140.4 171.4h14.7zM140.4 171.5h14.7zM140.4 171.6h14.7zM140.4 171.7h14.7zM140.4 171.8h14.7zM140.4 171.9h14.7zM140.4 172h14.7zM140.4 172h14.7zM140.4 172.1h14.7zM140.4 172.2h14.7zM140.4 172.3h14.7zM140.4 172.4h14.7zM140.4 172.5h14.7zM140.4 172.6h14.7zM140.4 172.6h14.7zM140.4 172.7h14.7zM140.4 172.8h14.7zM140.4 172.9h14.7zM140.4 173h14.7zM140.4 173.1h14.7zM140.4 173.1h14.7zM140.4 173.2h14.7zM140.4 173.3h14.7zM140.4 173.4h14.7zM140.4 173.5h14.7zM140.4 173.6h14.7zM140.4 173.7h14.7zM140.4 173.7h14.7zM140.4 173.8h14.7zM140.4 173.9h14.7zM140.4 174h14.7zM140.4 174.1h14.7zM140.4 174.2h14.7zM140.4 174.2h14.7zM140.4 174.3h14.7zM140.4 174.4h14.7zM140.4 174.5h14.7zM140.4 174.6h14.7zM140.4 174.7h14.7zM140.4 174.8h14.7zM140.4 174.8h14.7zM140.4 174.9h14.7zM140.4 175h14.7zM140.4 175.1h14.7zM140.4 175.2h14.7zM140.4 175.3h14.7zM140.4 175.3h14.7zM140.4 175.4h14.7zM140.4 175.5h14.7z"/>
</g>
<g fill="none" stroke="#000" stroke-width=".21">
<path d="M.5 .5v297zM.5 .5h210zM210.5 .5v297zM20.5 247.5h65zM20.5 252.5h65zM20.5 242.5h65zM160.4 257.5v15zM165.5 257.5v15zM20.5 267.5h65zM20.5 272.5h65zM20.5 277.5h65zM.5 297.5h210z"/>
<path d="M20.5 282.5h65zM20.5 287.5h65z"/>
</g>
<text font-size="10.9" x="93.5" y="248.5">СФ МЭИ ПЭ-25.11.04.04.09 Э4</text>
<text font-size="10.6" x="89" y="9" transform="rotate(-180 89 9)">СФ МЭИ ПЭ-25.11.04.04.09 Э4</text>
<g font-size="7.8">
<text x="192.9" y="267.5">1:1</text>
<text x="169.7" y="284.1">СФ МЭИ</text>
<text x="160.2" y="291">гр. ПЭ-25з(Маг)</text>
</g>
<text font-size="7.5" x="156.3" y="267.5">У</text>
<g font-size="6.2">
<text x="109.8" y="49.2">A1</text>
<text x="96.6" y="259.8">Устройство измерения</text>
<text x="90" y="269.5">с беспроводным интерфейсом</text>
<text x="93.1" y="264.6">параметров микроклимата</text>
</g>
<g font-size="5.4">
<text x="12.8" y="46.9" transform="rotate(-90 12.8 46.9)">Перв. примен.</text>
<text x="69.7" y="54.3">X1 (Питание)</text>
<text x="135.7" y="54.3">X3 (RS-485)</text>
<text x="12.8" y="103.8" transform="rotate(-90 12.8 103.8)">Справ. №</text>
<text x="71.3" y="149.3">X2 (Увлажнитель)</text>
<text x="128.8" y="149.3">X4 (Управление)</text>
<text x="73.1" y="169.9">Сервис</text>
<text x="12.8" y="176.7" transform="rotate(-90 12.8 176.7)">Подп. и дата</text>
<text x="12.8" y="205.8" transform="rotate(-90 12.8 205.8)">Инв. № дубл.</text>
<text x="12.8" y="231.6" transform="rotate(-90 12.8 231.6)">Взам. инв. №</text>
<text x="159.1" y="256.8">Лит.</text>
<text x="173.1" y="256.8">Масса</text>
<text x="188" y="256.8">Масштаб</text>
<text x="12.8" y="261.7" transform="rotate(-90 12.8 261.7)">Подп. и дата</text>
<text x="41.2" y="261.8">№ докум.</text>
<text x="63.6" y="261.8">Подп.</text>
<text x="21" y="266.8">Разраб.</text>
<text x="38" y="266.8">Чепурин В.Ю.</text>
<text x="21" y="271.8">Пров.</text>
<text x="38" y="271.8">Ковалева М.С.</text>
<text x="90.6" y="274.3">Схема электрическая соединений</text>
<text x="21" y="276.8">Т.контр.</text>
<text x="156.9" y="276.8">Лист</text>
<text x="177.9" y="276.8">Листов</text>
<text x="198.4" y="276.8">1</text>
<text x="21" y="286.8">Н.контр.</text>
<text x="38" y="286.8">Ковалева М.С.</text>
<text x="12.8" y="290.8" transform="rotate(-90 12.8 290.8)">Инв. № подл.</text>
<text x="21" y="291.8">Утв.</text>
<text x="96" y="296.8">Копировал</text>
<text x="166" y="296.8">Формат</text>
<text x="186" y="296.8">A4</text>
</g>
<g font-size="5.3">
<text x="21.1" y="261.8">Изм.</text>
<text x="28.1" y="261.8">Лист</text>
<text x="76.1" y="261.8">Дата</text>
</g>
<text font-size="5.2" fill="#00f" x="76" y="266.8">10.01.26</text>
<g font-size="4.6">
<text x="75.6" y="59.7">Цепь</text>
<text x="143.6" y="59.7">Цепь</text>
<text x="67.6" y="64.7">1</text>
<text x="78.5" y="64.7">L</text>
<text x="144.4" y="64.7">GND</text>
<text x="157.6" y="64.7">1</text>
<text x="67.3" y="69.7">2</text>
<text x="78.3" y="69.7">N</text>
<text x="146.7" y="69.9">А</text>
<text x="157.3" y="69.7">2</text>
<text x="146.3" y="74.7">B</text>
<text x="157.4" y="74.7">3</text>
<text x="143.8" y="79.7">+12V</text>
<text x="157.3" y="79.7">4</text>
<text x="75.6" y="154.7">Цепь</text>
<text x="143.6" y="154.7">Цепь</text>
<text x="67.6" y="159.7">1</text>
<text x="74" y="159.7">Авария</text>
<text x="141" y="159.7">Реле 1-1</text>
<text x="157.6" y="159.7">1</text>
<text x="67.3" y="164.7">2</text>
<text x="73.7" y="164.7">Работа</text>
<text x="140.7" y="164.7">Реле 1-2</text>
<text x="157.3" y="164.7">2</text>
<text x="67.4" y="169.7">3</text>
<text x="140.7" y="169.7">Реле 2-1</text>
<text x="157.4" y="169.7">3</text>
<text x="67.3" y="174.7">4</text>
<text x="76.4" y="174.7">GND</text>
<text x="140.4" y="174.7">Реле 2-2</text>
<text x="157.3" y="174.7">4</text>
</g>
</svg>
